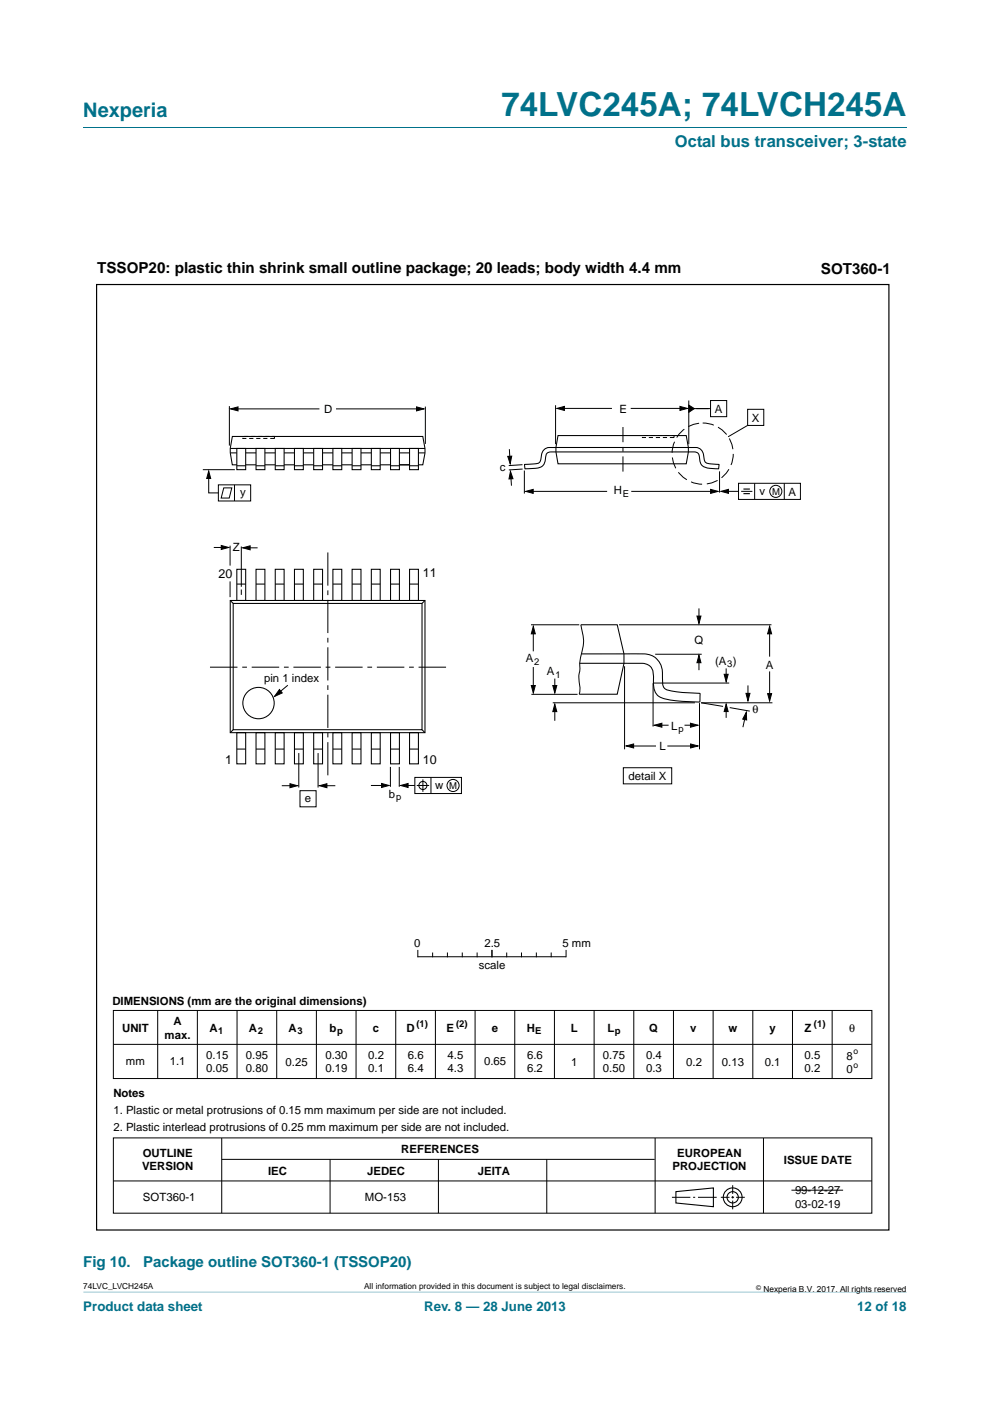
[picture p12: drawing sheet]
<svg xmlns="http://www.w3.org/2000/svg" width="210mm" height="297mm" viewBox="0 0 210 297" stroke-linecap="round" stroke-linejoin="round" font-family="sans-serif">
<path d="M17.7 273.9l174.6 .1z" fill="#00718a"/>
<path d="M17.7 27h174.6" fill="none" stroke="#00718a" stroke-width=".21"/>
<g fill="none" stroke="#000" stroke-width=".21">
<path d="M43 99.6h6.8M48.7 86.1v8.4M49.9 86.7h17.8M71.3 86.7h17.8M90.2 86.2v7.9M108 95.2l.2 2.6M110.8 98.5l-2.9 .2M110.8 99.4l-2.9 .2M111.2 99.8v4.8M117.8 85.9v8.3M118.8 86.6h11M133.8 86.6h11.2"/>
<path d="M146.1 84.9v9.3M146.7 86.6h4M150.7 84.9h3.4v3.4h-3.4zM152.6 99.9v4.5M158.6 86.8h3.4v3.4h-3.4zM158.6 90.2l-4.2 2.4M44.3 100.5v4h2M45.3 116.1h2.6M46.3 102.8h6.9v3.4h-6.9zM47.5 103.4h1.7l-.6 2.2h-1.7zM48.8 115.7v4.2M49.7 102.8v3.4"/>
<path d="M51.2 115.9v8.5M52.1 116.1h2.5M108.3 100.5l.2 2.5M112.3 104.2h16.5M133.9 104.2h17.4M153.8 104.2h2.8M156.6 102.5h13.2v3.4h-13.2zM157.2 104.2h2.4M160.1 102.5v3.4M166.3 102.5v3.4M48.8 123.3v3.3M51.2 125v1.1"/>
<path d="M112.6 132.5h10.3M113.1 133.4v4.7M123.2 132.5a10 10 0 0 1 0 6.7l-.2 1.3v1.4a8.1 8.1 0 0 0 0 4.1l-.1 1.2M131.3 132.5h32.3M139 138.7h9.8M148.2 129v2.4M148.2 139.7v2.4M163.2 133.9v5.3M61 145.3l-2.4 2M63.4 159.7v7.3M67.5 159.7v7.3M112.7 147.2h9.8"/>
<path d="M113.1 141.4v4.8M117.2 149h30.2M117.7 150.3v2.5M117.7 143.9v2.5M132.5 141.3v17.6M133.5 158.2h5.6M138.5 144.8h16.2M138.5 144.9v9.1M139.7 153.8h2.1M141.5 158.2h5.8M145.2 153.8h1.7M148.4 149.1v9.8"/>
<path d="M154 141.7v1.9M154 150.3v1.9M154.8 150l4.2 .8M158.1 151.6l-.5 2.6M158.6 145.3v2.6M163.2 142.4v5.2M163.8 149h-15.1l4.7 .8M59.8 166.6h2.5M63.6 167.6h3.4v3.5h-3.4zM68.6 166.6h2.5M78.7 166.5h3M82.8 162.6v4.2"/>
<path d="M84.7 162.6v4.2M85.8 166.5h2.2M88 164.8h9.9v3.4h-9.9zM88.4 166.5h2.6M89.7 165.2v2.7M91.4 164.8v3.4M132.2 162.8h10.3v3.4h-10.3zM24 214.2h160.9v14.5h-160.9zM33.4 214.2v14.5M41.9 214.2v14.5M50.3 214.2v14.5M58.7 214.2v14.5"/>
<path d="M67.1 214.2v14.5M75.5 214.2v14.5M83.9 214.2v14.5M88.6 201.5v1.4M88.7 202.8h31.3M91.8 202.1v.8M92.4 214.2v14.5M94.9 202.1v.8M98.1 202.1v.8M100.8 214.2v14.5M101.2 202.1v.8M104.3 201.5v1.4"/>
<path d="M107.5 202.1v.8M109.2 214.2v14.5M110.6 202.1v.8M113.8 202.1v.8M116.9 202.1v.8M117.6 214.2v14.5M120.1 201.5v1.4M126 214.2v14.5M134.4 214.2v14.5M142.8 214.2v14.5M151.3 214.2v14.5M159.7 214.2v14.5"/>
<path d="M168.1 214.2v14.5M176.5 214.2v14.5M24.1 221.4h160.8M24 250.4h160.9M24 241.3h160.9v15.9h-160.9zM47 241.3v15.9M47 245.8h91.9M70 245.8v11.4M93 245.8v11.4M116 245.8v11.4M139 241.3v15.9M142.5 253.9h3.9"/>
<path d="M147 253.9h.4M148 253.9h4M152.9 253.9h1.8M155.1 253.9h.6M155.4 251.3v1.8M155.4 253.6v.5M155.4 254.5v1.9M156.1 253.9h1.9M161.9 241.3v15.9M167.9 252.3h10.9"/>
<circle cx="164.5" cy="104.2" r="1.28"/>
<circle cx="89.7" cy="166.5" r=".86"/>
<circle cx="96.1" cy="166.5" r="1.28"/>
</g>
<g fill="none" stroke="#000" stroke-width=".23">
<path d="M143.4 252.7l7.9-.8v3.9l-7.9-.7z"/>
<circle cx="155.4" cy="253.9" r="1.99"/>
<circle cx="155.4" cy="253.9" r="1.2"/>
</g>
<g fill="#000" stroke="#000" stroke-width=".21">
<path d="M48.9 86.7l1.6-.4v.8zM88.3 86.3l1.6 .4-1.6 .4zM107.7 96.8l.8-.1-.3 1.6zM118.1 86.6l1.6-.4v.8zM144.2 86.2l1.6 .4-1.6 .4zM146.1 85.9l1.2 .7-1.2 .8zM44.3 99.9l.4 1.6h-.9zM46.9 115.6l1.6 .5-1.6 .4zM51.5 116.1l1.6-.4v.9zM108.3 99.9l.5 1.6-.8 .1zM111.5 104.2l1.6-.4v.8zM150.7 103.8l1.6 .4-1.6 .4z"/>
<path d="M152.9 104.2l1.6-.4v.8zM113.1 132.8l.4 1.6h-.8zM147.8 130.6h.9l-.5 1.6zM163.2 132.8l.5 1.6h-.9zM59.3 146.2l.6 .7-1.7 .8zM112.7 145.3h.8l-.4 1.6zM117.7 149.3l.4 1.6h-.9zM117.2 145.3h.9l-.4 1.6zM132.8 158.2l1.6-.5v.9zM138.8 153.8l1.6-.5v.9zM146.4 153.3l1.6 .5-1.6 .4zM146.5 157.7l1.6 .5-1.6 .4z"/>
<path d="M148.2 138.9l.5 1.6h-.9zM154 149.3l.4 1.6h-.8zM153.6 143h.8l-.4 1.5zM158.3 151l.1 1.7-.9-.2zM158.2 147h.9l-.5 1.6zM162.8 147.1h.9l-.5 1.5zM61.5 166.2l1.6 .4-1.6 .4zM67.8 166.6l1.5-.4v.8zM80.9 166.1l1.6 .4-1.6 .5zM85 166.5l1.6-.4v.9z"/>
</g>
<path d="M44.5 141.5h50.3" fill="none" stroke="#000" stroke-width=".21" stroke-dasharray="5.8 1 1 1" stroke-linecap="butt"/>
<path d="M69.5 117.1v47.7" fill="none" stroke="#000" stroke-width=".21" stroke-dasharray="7 1 1 1" stroke-linecap="butt"/>
<g fill="none" stroke="#000" stroke-width=".22">
<path d="M48.8 95.1h41.3M48.8 96h1.4M50.2 95.1h1.9v4.5h-1.9zM50.2 98.6h-.9l-.5-2.6v-.9l.5-2.6h40.4l.4 2.6v.9l-.4 2.6h-1M50.2 98.8h1.9M52.1 98.6h2.2M52.1 96h2.2M54.3 95.1h1.9v4.5h-1.9zM54.3 98.8h1.9M56.2 98.6h2.2M56.2 96h2.2M58.4 95.1h1.9v4.5h-1.9z"/>
<path d="M58.4 98.8h1.9M60.3 98.6h2.2M60.3 96h2.2M62.5 95.1h1.8v4.5h-1.8zM62.5 98.8h1.8M64.3 98.6h2.2M64.3 96h2.2M66.5 95.1h1.9v4.5h-1.9zM66.5 98.8h1.9M68.4 98.6h2.2M68.4 96h2.2M70.6 95.1h1.9v4.5h-1.9z"/>
<path d="M70.6 98.8h1.9M72.5 98.6h2.2M72.5 96h2.2M74.7 95.1h1.9v4.5h-1.9zM74.7 98.8h1.9M76.6 98.6h2.2M76.6 96h2.2M78.8 95.1h1.8v4.5h-1.8zM78.8 98.8h1.8M80.6 98.6h2.2M80.6 96h2.2M82.8 95.1h1.9v4.5h-1.9z"/>
<path d="M82.8 98.8h1.9M84.7 96h2.2M84.7 98.6h2.2M86.9 95.1h1.8v4.5h-1.8zM86.9 98.8h1.8M88.7 96h1.4M111.3 98.5l2.4-.2a1.12 1.12 0 0 0 1.1-1.3 1.98 1.98 0 0 1 2.5-2.1h28.7a3.7 3.7 0 0 1 2.7 .5 4.4 4.4 0 0 1 .8 2.4 3.5 3.5 0 0 0 2.8 .7h.2a.62 .62 0 0 1-.3 .9 5.7 5.7 0 0 1-3.3-.7l-.3-.5-.2-.9a1.22 1.22 0 0 0-1.5-1.5h-28.9a2.53 2.53 0 0 0-2.1 .5l-.2 .6a2.18 2.18 0 0 1-2.6 2.4l-1.7 .1zM118.4 92.3h27.2l.4 2.6v.9l-.4 2.5h-27.2l-.5-2.5v-.9zM48.8 127.3h41.3v28h-41.3zM48.8 127.3l.7 .6M49.5 127.9h40v26.8h-40zM50.2 120.7h1.9v6.6h-1.9z"/>
<path d="M50.2 123.8h1.9M54.3 120.7h1.9v6.6h-1.9zM54.3 123.8h1.9M58.4 120.7h1.9v6.6h-1.9zM58.4 123.8h1.9M62.5 120.7h1.8v6.6h-1.8zM62.5 123.8h1.8M66.5 120.7h1.9v6.6h-1.9zM66.5 123.8h1.9M70.6 120.7h1.9v6.6h-1.9zM70.6 123.8h1.9M74.7 120.7h1.9v6.6h-1.9z"/>
<path d="M74.7 123.8h1.9M78.8 120.7h1.8v6.6h-1.8zM78.8 123.8h1.8M82.8 120.7h1.9v6.6h-1.9zM82.8 123.8h1.9M86.9 120.7h1.8v6.6h-1.8zM86.9 123.8h1.8M90.1 127.3l-.6 .6M123.2 132.5h7.7l1.4 6.1v2l-1.4 6.6h-8M123.3 138.6h10a12.6 12.6 0 0 1 5.2 .5 4.2 4.2 0 0 1 2 4.3v.7a1.99 1.99 0 0 0 .9 2.1 34.7 34.7 0 0 0 7.1 .8l-.1 1.7a25.9 25.9 0 0 1-6.6-.3 3.2 3.2 0 0 1-3.2-3.9v-.7a2.47 2.47 0 0 0-2.1-3.1l-13.6-.1M49.5 154.7l-.7 .6M50.2 155.3h1.9v6.7h-1.9z"/>
<path d="M50.2 158.8h1.9M54.3 155.3h1.9v6.7h-1.9zM54.3 158.8h1.9M58.4 155.3h1.9v6.7h-1.9zM58.4 158.8h1.9M62.5 155.3h1.8v6.7h-1.8zM62.5 158.8h1.8M66.5 155.3h1.9v6.7h-1.9zM66.5 158.8h1.9M70.6 155.3h1.9v6.7h-1.9zM70.6 158.8h1.9M74.7 155.3h1.9v6.7h-1.9z"/>
<path d="M74.7 158.8h1.9M78.8 155.3h1.8v6.7h-1.8zM78.8 158.8h1.8M82.8 155.3h1.9v6.7h-1.9zM82.8 158.8h1.9M86.9 155.3h1.8v6.7h-1.8zM86.9 158.8h1.8M89.5 154.7l.6 .6"/>
<circle cx="54.8" cy="149.1" r="3.3"/>
</g>
<path d="M51.5 92.5h6.7v.5h-6.7zM136.3 92.3h6.7v.5h-6.7z" fill="none" stroke="#000" stroke-width=".21" stroke-dasharray=".9 .6" stroke-linecap="butt"/>
<path d="M157.7 103.7h1.3M157.7 104.7h1.3" fill="none" stroke="#000" stroke-width=".24"/>
<path d="M132.1 90.5v9.6" fill="none" stroke="#000" stroke-width=".21" stroke-dasharray="3.2 1 1 1" stroke-linecap="butt"/>
<circle cx="149" cy="96.2" r="6.5" fill="none" stroke="#000" stroke-width=".21" stroke-dasharray="2.4 1" stroke-linecap="butt"/>
<path d="M20.5 60.3h168v200.5h-168z" fill="none" stroke="#000" stroke-width=".25"/>
<text font-size="7" fill="#00718a" x="106.3" y="24.6">74LVC245A; 74LVCH245A</text>
<text font-size="4.2" fill="#00718a" x="17.7" y="24.9">Nexperia</text>
<text font-size="3.5" fill="#00718a" x="143.1" y="31.1">Octal bus transceiver; 3-state</text>
<g font-size="3.2">
<text x="20.6" y="58">TSSOP20: plastic thin shrink small outline package; 20 leads; body width 4.4 mm</text>
<text x="174.1" y="58">SOT360-1</text>
</g>
<g font-size="3.2" fill="#00718a">
<text x="17.7" y="268.6">Fig 10.</text>
<text x="30.4" y="268.6">Package outline SOT360-1 (TSSOP20)</text>
</g>
<g font-size="2.8" fill="#00718a">
<text x="17.7" y="277.9">Product data sheet</text>
<text x="90" y="277.9">Rev. 8 — 28 June 2013</text>
<text x="181.8" y="277.9">12 of 18</text>
</g>
<g font-size="2.7">
<text x="46.4" y="122.5">20</text>
<text x="89.7" y="122.4">11</text>
<text x="47.8" y="161.9">1</text>
<text x="89.7" y="161.9">10</text>
</g>
<g font-size="2.4">
<text x="68.8" y="87.5">D</text>
<text x="131.4" y="87.5">E</text>
<text x="151.6" y="87.5">A</text>
<text x="159.5" y="89.4">X</text>
<text x="106" y="99.8">c</text>
<text x="50.9" y="105.2">y</text>
<text x="130.2" y="104.8">H</text>
<text x="161.1" y="104.9">v</text>
<text x="167.3" y="105.1">A</text>
<text x="49.4" y="116.8">Z</text>
<text x="147.3" y="136.6">Q</text>
<text x="111.5" y="140.4">A</text>
<text x="116" y="143.2">A</text>
<text x="151.7" y="141">(A )</text>
<text x="162.4" y="141.7">A</text>
<text x="56" y="144.6">pin 1 index</text>
<text x="142.3" y="154.8">L</text>
<text x="159.6" y="151.2">θ</text>
<text x="139.9" y="159">L</text>
<text x="92.3" y="167.3">w</text>
<text x="133.3" y="165.4">detail X</text>
<text x="64.7" y="170.1">e</text>
<text x="82.5" y="169.2">b</text>
<text x="87.8" y="200.8">0</text>
<text x="102.7" y="200.8">2.5</text>
<text x="119.3" y="200.8">5 mm</text>
<text x="101.6" y="205.5">scale</text>
<text x="23.8" y="213.1">DIMENSIONS (mm are the original dimensions)</text>
<text x="25.9" y="218.7">UNIT</text>
<text x="34.9" y="220.2">max.</text>
<text x="36.8" y="217.3">A</text>
<text x="44.4" y="218.7">A</text>
<text x="52.8" y="218.7">A</text>
<text x="61.2" y="218.7">A</text>
<text x="69.9" y="218.7">b</text>
<text x="79.1" y="218.7">c</text>
<text x="86.2" y="218.7">D</text>
<text x="94.7" y="218.7">E</text>
<text x="104.3" y="218.7">e</text>
<text x="111.7" y="218.7">H</text>
<text x="121.1" y="218.7">L</text>
<text x="128.8" y="218.7">L</text>
<text x="137.7" y="218.7">Q</text>
<text x="146.4" y="218.7">v</text>
<text x="154.5" y="218.7">w</text>
<text x="163.2" y="218.7">y</text>
<text x="170.6" y="218.7">Z</text>
<text x="180.1" y="218.7">θ</text>
<text x="26.7" y="225.7">mm</text>
<text x="36" y="225.8">1.1</text>
<text x="43.7" y="224.4">0.15</text>
<text x="43.7" y="227.4">0.05</text>
<text x="52.2" y="224.4">0.95</text>
<text x="52.2" y="227.4">0.80</text>
<text x="60.6" y="226">0.25</text>
<text x="69" y="224.4">0.30</text>
<text x="69" y="227.4">0.19</text>
<text x="78.1" y="224.4">0.2</text>
<text x="78.1" y="227.4">0.1</text>
<text x="86.5" y="224.4">6.6</text>
<text x="86.5" y="227.4">6.4</text>
<text x="94.9" y="224.4">4.5</text>
<text x="94.9" y="227.4">4.3</text>
<text x="102.7" y="225.9">0.65</text>
<text x="111.8" y="224.4">6.6</text>
<text x="111.8" y="227.4">6.2</text>
<text x="121.2" y="225.9">1</text>
<text x="127.9" y="224.4">0.75</text>
<text x="127.9" y="227.4">0.50</text>
<text x="137" y="224.4">0.4</text>
<text x="137" y="227.4">0.3</text>
<text x="145.6" y="225.9">0.2</text>
<text x="153.1" y="225.9">0.13</text>
<text x="162.2" y="225.9">0.1</text>
<text x="170.6" y="224.4">0.5</text>
<text x="170.6" y="227.4">0.2</text>
<text x="179.6" y="224.6">8</text>
<text x="179.6" y="227.6">0</text>
<text x="24" y="232.5">Notes</text>
<text x="24" y="236.1">1. Plastic or metal protrusions of 0.15 mm maximum per side are not included.</text>
<text x="24" y="239.8">2. Plastic interlead protrusions of 0.25 mm maximum per side are not included.</text>
<text x="30.3" y="245.2">OUTLINE</text>
<text x="85.1" y="244.5">REFERENCES</text>
<text x="143.6" y="245.2">EUROPEAN</text>
<text x="30.1" y="248.1">VERSION</text>
<text x="56.9" y="249.1">IEC</text>
<text x="77.9" y="249.1">JEDEC</text>
<text x="101.3" y="249.1">JEITA</text>
<text x="142.6" y="248.1">PROJECTION</text>
<text x="166.3" y="246.7">ISSUE DATE</text>
<text x="30.3" y="254.7">SOT360-1</text>
<text x="77.4" y="254.7">MO-153</text>
<text x="168.6" y="253.2">99-12-27</text>
<text x="168.6" y="256.1">03-02-19</text>
</g>
<g font-size="2">
<text x="132.1" y="105.3">E</text>
<text x="163.8" y="104.9">M</text>
<text x="113.3" y="140.9">2</text>
<text x="117.8" y="143.7">1</text>
<text x="154.2" y="141.4">3</text>
<text x="143.9" y="155.2">p</text>
<text x="95.3" y="167.3">M</text>
<text x="84" y="169.6">p</text>
<text x="46.3" y="219.2">1</text>
<text x="54.7" y="219.2">2</text>
<text x="63.1" y="219.2">3</text>
<text x="71.5" y="219.2">p</text>
<text x="88.3" y="217.8">(1)</text>
<text x="96.8" y="217.8">(2)</text>
<text x="113.5" y="219.2">E</text>
<text x="130.4" y="219.2">p</text>
<text x="172.6" y="217.8">(1)</text>
</g>
<g font-size="1.8">
<text x="181" y="223.4">o</text>
<text x="181" y="226.4">o</text>
<text x="17.7" y="273.3">74LVC_LVCH245A</text>
<text x="77.2" y="273.3">All information provided in this document is subject to legal disclaimers.</text>
<text x="161.9" y="273.9">Nexperia B.V. 2017. All rights reserved</text>
</g>
<text font-size="1.4" x="160.4" y="273.4">©</text>
</svg>
